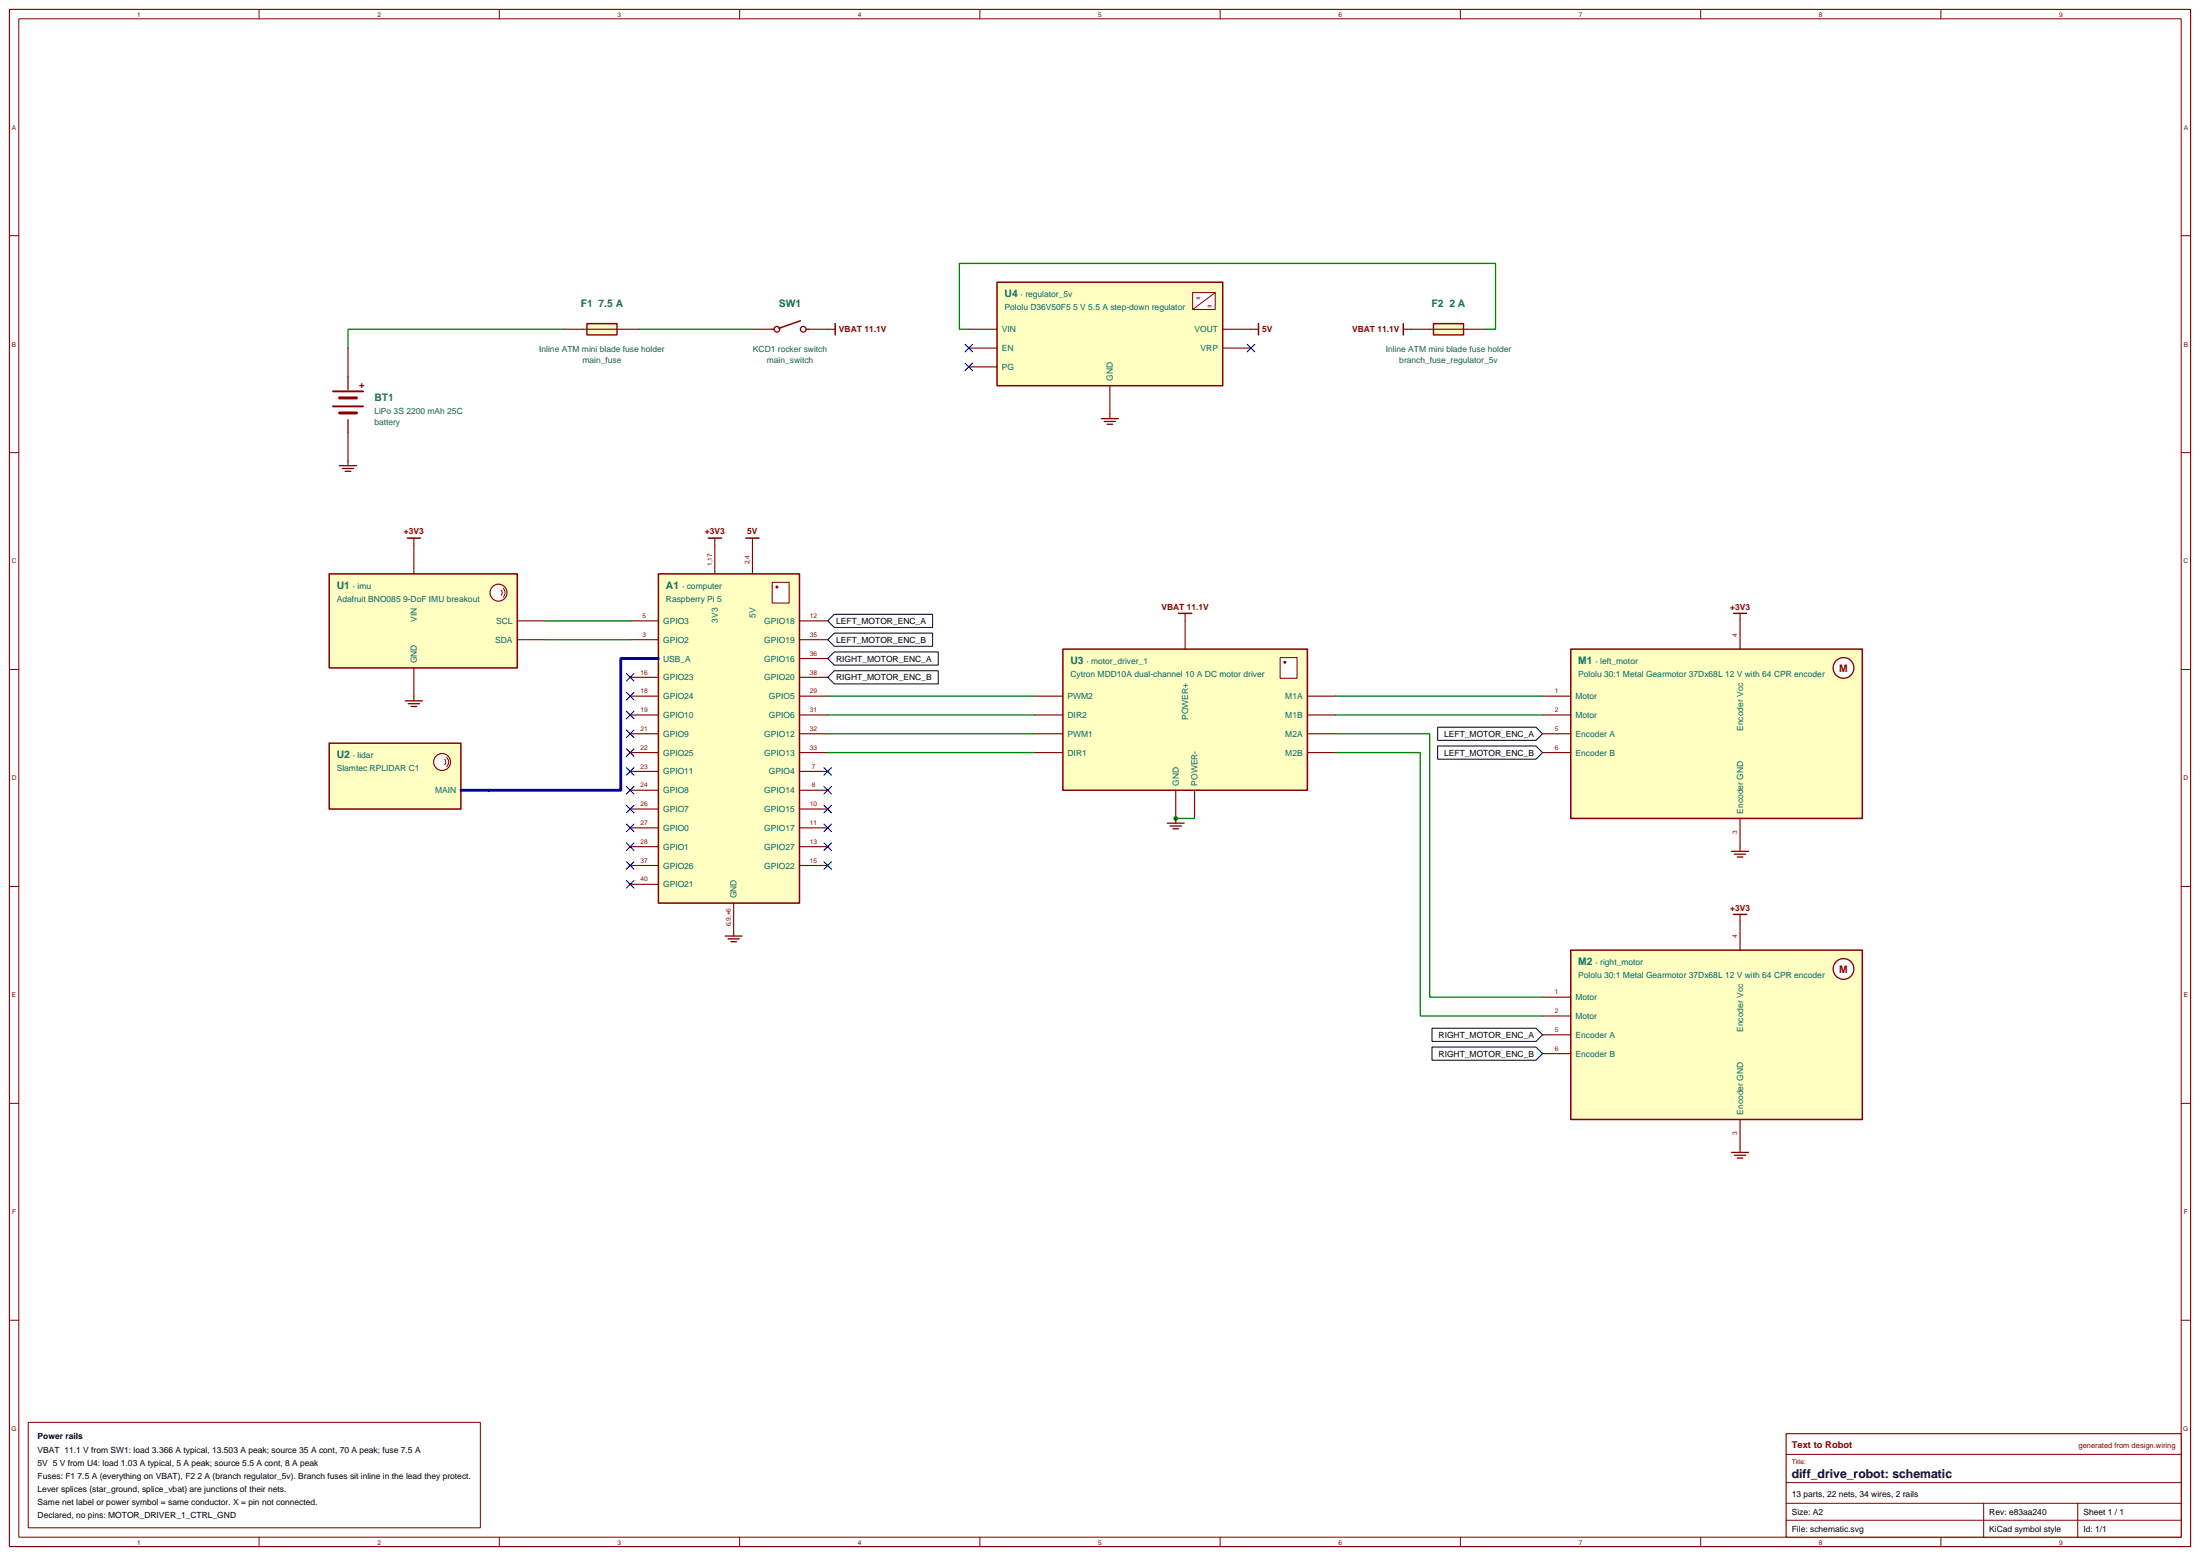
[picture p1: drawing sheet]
<svg xmlns="http://www.w3.org/2000/svg" width="825mm" height="583mm" viewBox="0 0 825 583" stroke-linecap="round" stroke-linejoin="round" font-family="sans-serif">
<path d="M3.5 3.5h818.1v576.5h-818.1z" fill="none" stroke="#850000" stroke-width=".42"/>
<g fill="none" stroke="#850000" stroke-width=".38">
<path d="M7.1 7.1h811v569.3h-811zM97.2 3.5v3.6M187.3 3.5v3.6M277.4 3.5v3.6M367.5 3.5v3.6M457.6 3.5v3.6M547.7 3.5v3.6M637.9 3.5v3.6M728 3.5v3.6M3.5 88.4h3.6M818.1 88.4h3.5M3.5 169.7h3.6"/>
<path d="M818.1 169.7h3.5M3.5 251.1h3.6M818.1 251.1h3.5M3.5 332.4h3.6M818.1 332.4h3.5M3.5 413.8h3.6M818.1 413.8h3.5M3.5 495.1h3.6M818.1 495.1h3.5M97.2 576.4v3.6M187.3 576.4v3.6M277.4 576.4v3.6"/>
<path d="M367.5 576.4v3.6M457.6 576.4v3.6M547.7 576.4v3.6M637.9 576.4v3.6M728 576.4v3.6"/>
</g>
<path d="M589.1 243.4h109.4v63.5h-109.4z" fill="#ffffc2" stroke="#850000" stroke-width=".56"/>
<circle cx="691.4" cy="250.5" r="3.9" fill="#fff" stroke="#850000" stroke-width=".49"/>
<path d="M652.6 232.8v10.6M578.6 261.1h10.5M578.6 268.1h10.5M578.6 275.2h10.5M578.6 282.2h10.5M652.6 306.9v10.6" fill="none" stroke="#850000" stroke-width=".42"/>
<path d="M589.1 356.3h109.4v63.5h-109.4z" fill="#ffffc2" stroke="#850000" stroke-width=".56"/>
<circle cx="691.4" cy="363.4" r="3.9" fill="#fff" stroke="#850000" stroke-width=".49"/>
<path d="M652.6 345.7v10.6M578.6 373.9h10.5M578.6 381h10.5M578.6 388.1h10.5M578.6 395.1h10.5M652.6 419.8v10.6" fill="none" stroke="#850000" stroke-width=".42"/>
<path d="M246.9 215.2h53v123.5h-53z" fill="#ffffc2" stroke="#850000" stroke-width=".56"/>
<path d="M289.6 218.4h6.4v7.7h-6.4z" fill="#fff" stroke="#850000" stroke-width=".39"/>
<circle cx="291.4" cy="220.1" r=".56" fill="#850000"/>
<g fill="none" stroke="#850000" stroke-width=".42">
<path d="M268.1 204.6v10.6M282.2 204.6v10.6M236.4 239.9h10.5M236.4 232.8h10.5M299.9 239.9h10.5M299.9 232.8h10.5M236.4 254h10.5M236.4 246.9h10.5M299.9 254h10.5M299.9 246.9h10.5M236.4 261.1h10.5M236.4 268.1h10.5"/>
<path d="M236.4 275.2h10.5M299.9 261.1h10.5M299.9 268.1h10.5M299.9 275.2h10.5M236.4 289.3h10.5M236.4 296.3h10.5M236.4 282.2h10.5M299.9 289.3h10.5M299.9 296.3h10.5M299.9 282.2h10.5M236.4 303.4h10.5M236.4 310.4h10.5"/>
<path d="M236.4 317.5h10.5M299.9 303.4h10.5M299.9 310.4h10.5M299.9 317.5h10.5M236.4 324.6h10.5M236.4 331.6h10.5M275.2 338.7v10.5M299.9 324.6h10.5"/>
</g>
<path d="M236.4 246.9h10.5" fill="none" stroke="#0000c7" stroke-width="1.1"/>
<path d="M398.6 243.4h91.8v52.9h-91.8z" fill="#ffffc2" stroke="#850000" stroke-width=".56"/>
<path d="M480.1 246.6h6.4v7.8h-6.4z" fill="#fff" stroke="#850000" stroke-width=".39"/>
<circle cx="481.9" cy="248.4" r=".56" fill="#850000"/>
<g fill="none" stroke="#850000" stroke-width=".42">
<path d="M130.5 130.5v10.6M130.5 162.3v10.6M444.5 232.8v10.6M388.1 261.1h10.5M388.1 268.1h10.5M388.1 275.2h10.5M490.4 261.1h10.5M490.4 268.1h10.5M490.4 275.2h10.5M388.1 282.2h10.5M441 296.3v10.6M448 296.3v10.6"/>
<path d="M490.4 282.2h10.5"/>
</g>
<path d="M130.5 141.1v5M130.5 157.3v5" fill="none" stroke="#850000" stroke-width=".49"/>
<path d="M124.9 146.8h11.3M124.9 152.4h11.3" fill="none" stroke="#850000" stroke-width=".71"/>
<path d="M127.4 149.2h6.3M127.4 154.9h6.3" fill="none" stroke="#850000" stroke-width="1.1"/>
<path d="M373.9 105.8h84.7v38.8h-84.7z" fill="#ffffc2" stroke="#850000" stroke-width=".56"/>
<path d="M447.3 109.7h8.5v6.4h-8.5z" fill="#fff" stroke="#850000" stroke-width=".39"/>
<path d="M455.8 109.7l-8.5 6.4" fill="none" stroke="#850000" stroke-width=".38"/>
<path d="M363.4 123.5h10.5M363.4 130.5h10.5M363.4 137.6h10.5M458.6 123.5h10.6M458.6 130.5h10.6M416.3 144.6v10.6" fill="none" stroke="#850000" stroke-width=".42"/>
<path d="M123.5 215.2h70.5v35.3h-70.5z" fill="#ffffc2" stroke="#850000" stroke-width=".56"/>
<circle cx="187" cy="222.3" r="3.2" fill="#fff" stroke="#850000" stroke-width=".42"/>
<path d="M188 221.3l.4 .7-.4 1.2M188.7 220.5l.6 1 .1 1-.7 1.5" fill="none" stroke="#850000" stroke-width=".38"/>
<path d="M155.2 204.6v10.6M194 232.8h10.6M194 239.9h10.6M155.2 250.5v10.6" fill="none" stroke="#850000" stroke-width=".42"/>
<g fill="#fff" stroke="#850000" stroke-width=".49">
<circle cx="291.4" cy="123.5" r="1.06"/>
<circle cx="301.3" cy="123.5" r="1.06"/>
</g>
<path d="M300.2 120.3l-8.1 2.8" fill="none" stroke="#850000" stroke-width=".56"/>
<path d="M289.3 123.5h1M302.3 123.5h1.1" fill="none" stroke="#850000" stroke-width=".49"/>
<path d="M282.2 123.5h7.1M303.4 123.5h7" fill="none" stroke="#850000" stroke-width=".42"/>
<path d="M123.5 278.7h49.4v24.7h-49.4z" fill="#ffffc2" stroke="#850000" stroke-width=".56"/>
<circle cx="165.8" cy="285.8" r="3.2" fill="#fff" stroke="#850000" stroke-width=".42"/>
<path d="M166.8 284.8l.4 1.2-.4 .7M167.5 284l.6 1 .2 1-.8 1.5" fill="none" stroke="#850000" stroke-width=".38"/>
<path d="M172.9 296.3h10.5" fill="none" stroke="#850000" stroke-width=".42"/>
<path d="M172.9 296.3h10.5" fill="none" stroke="#0000c7" stroke-width="1.1"/>
<path d="M220.1 121.4h11.3v4.2h-11.3z" fill="#ffffc2" stroke="#850000" stroke-width=".53"/>
<path d="M211.7 123.5h28.2" fill="none" stroke="#850000" stroke-width=".42"/>
<path d="M537.6 121.4h11.3v4.2h-11.3z" fill="#ffffc2" stroke="#850000" stroke-width=".53"/>
<path d="M529.2 123.5h28.2" fill="none" stroke="#850000" stroke-width=".42"/>
<path d="M441 306.9h7" fill="none" stroke="#008500" stroke-width=".49"/>
<circle cx="441" cy="306.9" r=".92" fill="#008500"/>
<path d="M652.6 230v2.8M652.6 317.5v1.8" fill="none" stroke="#850000" stroke-width=".42"/>
<path d="M649.5 319.3h6.3M650.5 320.3h4.3M651.6 321.4h2.1" fill="none" stroke="#850000" stroke-width=".49"/>
<path d="M650.2 230h4.9" fill="none" stroke="#850000" stroke-width=".56"/>
<g fill="#fff" stroke="#000" stroke-width=".38">
<path d="M539.2 272.7h36.9l2.5 2.5-2.5 2.4h-36.9z"/>
<path d="M539.2 279.8h36.9l2.5 2.4-2.5 2.5h-36.9z"/>
</g>
<path d="M652.6 342.9v2.8M652.6 430.4v1.8" fill="none" stroke="#850000" stroke-width=".42"/>
<path d="M649.5 432.2h6.3M650.5 433.2h4.3M651.6 434.3h2.1" fill="none" stroke="#850000" stroke-width=".49"/>
<path d="M650.2 342.9h4.9" fill="none" stroke="#850000" stroke-width=".56"/>
<g fill="#fff" stroke="#000" stroke-width=".38">
<path d="M537.1 385.6h39l2.5 2.5-2.5 2.4h-39z"/>
<path d="M537.1 392.6h39l2.5 2.5-2.5 2.5h-39z"/>
</g>
<path d="M268.1 201.8v2.8M282.2 201.8v2.8M275.2 349.2v1.8" fill="none" stroke="#850000" stroke-width=".42"/>
<path d="M265.6 201.8h5M279.8 201.8h4.9" fill="none" stroke="#850000" stroke-width=".56"/>
<path d="M272 351h6.3M273 352.1h4.3M274.1 353.1h2.1" fill="none" stroke="#850000" stroke-width=".49"/>
<path d="M309 287.9l2.9 2.8M309 294.9l2.9 2.8M311.9 287.9l-2.9 2.8M311.9 294.9l-2.9 2.8M309 302l2.9 2.8M309 309l2.9 2.9M311.9 302l-2.9 2.8M311.9 309l-2.9 2.9" fill="none" stroke="#0000c7" stroke-width=".42"/>
<path d="M310.4 232.8l2.5-2.4h36.9v4.9h-36.9z" fill="#fff" stroke="#000" stroke-width=".38"/>
<g fill="none" stroke="#0000c7" stroke-width=".42">
<path d="M234.9 252.6l2.9 2.8M234.9 259.6l2.9 2.9M237.8 252.6l-2.9 2.8M237.8 259.6l-2.9 2.9M234.9 266.7l2.9 2.8M234.9 273.8l2.9 2.8M237.8 266.7l-2.9 2.8M237.8 273.8l-2.9 2.8M234.9 280.8l2.9 2.8M234.9 287.9l2.9 2.8M234.9 294.9l2.9 2.8M237.8 280.8l-2.9 2.8"/>
<path d="M237.8 287.9l-2.9 2.8M237.8 294.9l-2.9 2.8M234.9 302l2.9 2.8M234.9 309l2.9 2.9M234.9 316.1l2.9 2.8M237.8 302l-2.9 2.8M237.8 309l-2.9 2.9M237.8 316.1l-2.9 2.8M309 316.1l2.9 2.8M311.9 316.1l-2.9 2.8M309 323.1l2.9 2.9M311.9 323.1l-2.9 2.9"/>
</g>
<g fill="#fff" stroke="#000" stroke-width=".38">
<path d="M310.4 239.9l2.5-2.5h36.9v5h-36.9z"/>
<path d="M310.4 246.9l2.5-2.4h39v4.9h-39z"/>
</g>
<path d="M234.9 323.1l2.9 2.9M237.8 323.1l-2.9 2.9" fill="none" stroke="#0000c7" stroke-width=".42"/>
<path d="M310.4 254l2.5-2.5h39v5h-39z" fill="#fff" stroke="#000" stroke-width=".38"/>
<path d="M361.9 129.1l2.9 2.8M361.9 136.2l2.9 2.8M364.8 129.1l-2.9 2.8M364.8 136.2l-2.9 2.8M467.8 129.1l2.8 2.8M470.6 129.1l-2.8 2.8M234.9 330.2l2.9 2.8M237.8 330.2l-2.9 2.8" fill="none" stroke="#0000c7" stroke-width=".42"/>
<path d="M310.4 123.5h2.9M469.2 123.5h2.8M526.3 123.5h2.9M416.3 155.2v1.8M130.5 172.9v1.7M155.2 201.8v2.8M444.5 230v2.8M155.2 261.1v1.7M441 306.9v1.8" fill="none" stroke="#850000" stroke-width=".42"/>
<path d="M313.3 121.4v4.2M472 121.4v4.2M526.3 121.4v4.2M152.8 201.8h4.9M442 230h5" fill="none" stroke="#850000" stroke-width=".56"/>
<path d="M413.1 157h6.4M414.2 158h4.2M415.2 159.1h2.1M127.4 174.6h6.3M128.4 175.7h4.2M129.5 176.7h2.1M152 262.8h6.4M153.1 263.9h4.2M154.2 264.9h2.1M437.8 308.7h6.3M438.9 309.7h4.2M439.9 310.8h2.1" fill="none" stroke="#850000" stroke-width=".49"/>
<g fill="none" stroke="#008500" stroke-width=".49">
<path d="M211.7 123.5h-81.2v7M239.9 123.5h42.3M363.4 123.5h-3.6v-24.7h201.1v24.7h-3.5M204.6 232.8h31.8M204.6 239.9h31.8M310.4 261.1h77.7M310.4 268.1h77.7M310.4 275.2h77.7M500.9 275.2h35.3v98.7h42.4M500.9 261.1h77.7M500.9 268.1h77.7M310.4 282.2h77.7"/>
<path d="M500.9 282.2h31.8v98.8h45.9"/>
</g>
<path d="M236.4 246.9h-3.6v49.4h-49.4" fill="none" stroke="#0000c7" stroke-width="1.1"/>
<path d="M10.6 533.4h169.6v39.5h-169.6z" fill="#fff" stroke="#850000" stroke-width=".38"/>
<path d="M669.9 537.6h148.2v38.8h-148.2z" fill="#fff" stroke="#850000" stroke-width=".42"/>
<path d="M669.9 545.4h148.2M669.9 556h148.2M669.9 563.7h148.2M669.9 570.1h148.2M744 563.7v12.7M779.3 563.7v12.7" fill="none" stroke="#850000" stroke-width=".38"/>
<text font-size="4.6" x="672" y="554.2">diff_drive_robot: schematic</text>
<g font-size="3.9" fill="#006363">
<text x="376.8" y="111.5">U4</text>
<text x="217.8" y="115">F1 7.5 A</text>
<text x="292.1" y="115">SW1</text>
<text x="536.9" y="115">F2 2 A</text>
<text x="140.4" y="150.3">BT1</text>
<text x="126.3" y="220.8">U1</text>
<text x="249.8" y="220.8">A1</text>
<text x="401.5" y="249.1">U3</text>
<text x="592" y="249.1">M1</text>
<text x="126.3" y="284.3">U2</text>
<text x="592" y="361.9">M2</text>
</g>
<g font-size="3.9" fill="#850000">
<text x="689.8" y="251.9">M</text>
<text x="689.8" y="364.8">M</text>
</g>
<g font-size="3.5" fill="#850000">
<text x="134.8" y="145.3">+</text>
<text x="672" y="542.9">Text to Robot</text>
</g>
<g font-size="3.2" fill="#006363">
<text x="382.8" y="111.5">· regulator_5v</text>
<text x="376.8" y="116.4">Pololu D36V50F5 5 V 5.5 A step-down regulator</text>
<text x="375.7" y="124.6">VIN</text>
<text x="448" y="124.6">VOUT</text>
<text x="202.2" y="131.9">Inline ATM mini blade fuse holder</text>
<text x="282.4" y="131.9">KCD1 rocker switch</text>
<text x="375.7" y="131.7">EN</text>
<text x="450.3" y="131.7">VRP</text>
<text x="519.7" y="131.9">Inline ATM mini blade fuse holder</text>
<text x="218.5" y="136.2">main_fuse</text>
<text x="287.6" y="136.2">main_switch</text>
<text x="524.8" y="136.2">branch_fuse_regulator_5v</text>
<text x="375.7" y="138.7">PG</text>
<text x="417.4" y="142.9" transform="rotate(-90 417.4 142.9)">GND</text>
<text x="140.4" y="155.2">LiPo 3S 2200 mAh 25C</text>
<text x="140.4" y="159.5">battery</text>
<text x="132.3" y="220.8">· imu</text>
<text x="255.8" y="220.8">· computer</text>
<text x="126.3" y="225.8">Adafruit BNO085 9-DoF IMU breakout</text>
<text x="249.8" y="225.8">Raspberry Pi 5</text>
<text x="156.4" y="233.2" transform="rotate(-90 156.4 233.2)">VIN</text>
<text x="186.1" y="234">SCL</text>
<text x="248.7" y="234">GPIO3</text>
<text x="269.2" y="233.5" transform="rotate(-90 269.2 233.5)">3V3</text>
<text x="283.4" y="231.8" transform="rotate(-90 283.4 231.8)">5V</text>
<text x="286.6" y="234">GPIO18</text>
<text x="185.7" y="241">SDA</text>
<text x="248.7" y="241">GPIO2</text>
<text x="286.6" y="241">GPIO19</text>
<text x="156.4" y="248.7" transform="rotate(-90 156.4 248.7)">GND</text>
<text x="248.7" y="248.1">USB_A</text>
<text x="286.6" y="248.1">GPIO16</text>
<text x="407.5" y="249.1">· motor_driver_1</text>
<text x="598.4" y="249.1">· left_motor</text>
<text x="248.7" y="255.1">GPIO23</text>
<text x="286.6" y="255.1">GPIO20</text>
<text x="401.5" y="254">Cytron MDD10A dual-channel 10 A DC motor driver</text>
<text x="592" y="254">Pololu 30:1 Metal Gearmotor 37Dx68L 12 V with 64 CPR encoder</text>
<text x="248.7" y="262.2">GPIO24</text>
<text x="288.4" y="262.2">GPIO5</text>
<text x="400.4" y="262.2">PWM2</text>
<text x="482.1" y="262.2">M1A</text>
<text x="590.9" y="262.2">Motor</text>
<text x="248.7" y="269.2">GPIO10</text>
<text x="288.4" y="269.2">GPIO6</text>
<text x="400.4" y="269.2">DIR2</text>
<text x="445.6" y="270" transform="rotate(-90 445.6 270)">POWER+</text>
<text x="482.1" y="269.2">M1B</text>
<text x="590.9" y="269.2">Motor</text>
<text x="653.8" y="274.1" transform="rotate(-90 653.8 274.1)">Encoder Vcc</text>
<text x="248.7" y="276.3">GPIO9</text>
<text x="286.6" y="276.3">GPIO12</text>
<text x="400.4" y="276.3">PWM1</text>
<text x="482.1" y="276.3">M2A</text>
<text x="590.9" y="276.3">Encoder A</text>
<text x="132.3" y="284.3">· lidar</text>
<text x="248.7" y="283.4">GPIO25</text>
<text x="286.6" y="283.4">GPIO13</text>
<text x="400.4" y="283.4">DIR1</text>
<text x="482.1" y="283.4">M2B</text>
<text x="590.9" y="283.4">Encoder B</text>
<text x="126.3" y="289.3">Slamtec RPLIDAR C1</text>
<text x="248.7" y="290.4">GPIO11</text>
<text x="288.4" y="290.4">GPIO4</text>
<text x="163.2" y="297.5">MAIN</text>
<text x="248.7" y="297.5">GPIO8</text>
<text x="286.6" y="297.5">GPIO14</text>
<text x="442.1" y="294.6" transform="rotate(-90 442.1 294.6)">GND</text>
<text x="449.2" y="294.6" transform="rotate(-90 449.2 294.6)">POWER-</text>
<text x="248.7" y="304.5">GPIO7</text>
<text x="286.6" y="304.5">GPIO15</text>
<text x="653.8" y="305.2" transform="rotate(-90 653.8 305.2)">Encoder GND</text>
<text x="248.7" y="311.6">GPIO0</text>
<text x="286.6" y="311.6">GPIO17</text>
<text x="248.7" y="318.6">GPIO1</text>
<text x="286.6" y="318.6">GPIO27</text>
<text x="248.7" y="325.7">GPIO26</text>
<text x="286.6" y="325.7">GPIO22</text>
<text x="248.7" y="332.7">GPIO21</text>
<text x="276.3" y="336.9" transform="rotate(-90 276.3 336.9)">GND</text>
<text x="598.4" y="361.9">· right_motor</text>
<text x="592" y="366.9">Pololu 30:1 Metal Gearmotor 37Dx68L 12 V with 64 CPR encoder</text>
<text x="590.9" y="375.1">Motor</text>
<text x="590.9" y="382.1">Motor</text>
<text x="590.9" y="389.2">Encoder A</text>
<text x="653.8" y="387" transform="rotate(-90 653.8 387)">Encoder Vcc</text>
<text x="590.9" y="396.2">Encoder B</text>
<text x="653.8" y="418" transform="rotate(-90 653.8 418)">Encoder GND</text>
</g>
<g font-size="3.2" fill="#850000">
<text x="314.7" y="124.6">VBAT 11.1V</text>
<text x="473.4" y="124.6">5V</text>
<text x="507.1" y="124.6">VBAT 11.1V</text>
<text x="151.5" y="200.4">+3V3</text>
<text x="264.4" y="200.4">+3V3</text>
<text x="280.3" y="200.4">5V</text>
<text x="435.6" y="228.6">VBAT 11.1V</text>
<text x="648.9" y="228.6">+3V3</text>
<text x="648.9" y="341.5">+3V3</text>
</g>
<g font-size="3.2">
<text x="313.6" y="234">LEFT_MOTOR_ENC_A</text>
<text x="313.6" y="241">LEFT_MOTOR_ENC_B</text>
<text x="313.6" y="248.1">RIGHT_MOTOR_ENC_A</text>
<text x="313.6" y="255.1">RIGHT_MOTOR_ENC_B</text>
<text x="541.7" y="276.3">LEFT_MOTOR_ENC_A</text>
<text x="541.7" y="283.4">LEFT_MOTOR_ENC_B</text>
<text x="539.6" y="389.2">RIGHT_MOTOR_ENC_A</text>
<text x="539.6" y="396.2">RIGHT_MOTOR_ENC_B</text>
<text x="14.1" y="539.8">Power rails</text>
<text x="14.1" y="544.7">VBAT 11.1 V from SW1: load 3.366 A typical, 13.503 A peak; source 35 A cont, 70 A peak; fuse 7.5 A</text>
<text x="14.1" y="549.6">5V 5 V from U4: load 1.03 A typical, 5 A peak; source 5.5 A cont, 8 A peak</text>
<text x="14.1" y="554.6">Fuses: F1 7.5 A (everything on VBAT), F2 2 A (branch regulator_5v). Branch fuses sit inline in the lead they protect.</text>
<text x="14.1" y="559.5">Lever splices (star_ground, splice_vbat) are junctions of their nets.</text>
<text x="672" y="561.3">13 parts, 22 nets, 34 wires, 2 rails</text>
<text x="14.1" y="564.4">Same net label or power symbol = same conductor. X = pin not connected.</text>
<text x="14.1" y="569.4">Declared, no pins: MOTOR_DRIVER_1_CTRL_GND</text>
<text x="672" y="568">Size: A2</text>
<text x="746.1" y="568">Rev: e83aa240</text>
<text x="781.4" y="568">Sheet 1 / 1</text>
<text x="672" y="574.3">File: schematic.svg</text>
<text x="746.1" y="574.3">KiCad symbol style</text>
<text x="781.4" y="574.3">Id: 1/1</text>
</g>
<g font-size="2.8" fill="#850000">
<text x="448.6" y="112.5">=</text>
<text x="452.8" y="115.4">=</text>
<text x="779.6" y="542.9">generated from design.wiring</text>
</g>
<g font-size="2.5" fill="#850000">
<text x="51.4" y="6.4">1</text>
<text x="141.5" y="6.4">2</text>
<text x="231.7" y="6.4">3</text>
<text x="321.8" y="6.4">4</text>
<text x="411.9" y="6.4">5</text>
<text x="502" y="6.4">6</text>
<text x="592.1" y="6.4">7</text>
<text x="682.2" y="6.4">8</text>
<text x="772.3" y="6.4">9</text>
<text x="4.5" y="48.6">A</text>
<text x="819" y="48.6">A</text>
<text x="4.5" y="129.9">B</text>
<text x="819" y="129.9">B</text>
<text x="4.4" y="211.3">C</text>
<text x="819" y="211.3">C</text>
<text x="4.4" y="292.6">D</text>
<text x="819" y="292.6">D</text>
<text x="4.5" y="374">E</text>
<text x="819" y="374">E</text>
<text x="4.5" y="455.3">F</text>
<text x="819.1" y="455.3">F</text>
<text x="4.3" y="536.6">G</text>
<text x="818.9" y="536.6">G</text>
<text x="672" y="548.9">Title:</text>
<text x="51.4" y="579.3">1</text>
<text x="141.5" y="579.3">2</text>
<text x="231.7" y="579.3">3</text>
<text x="321.8" y="579.3">4</text>
<text x="411.9" y="579.3">5</text>
<text x="502" y="579.3">6</text>
<text x="592.1" y="579.3">7</text>
<text x="682.2" y="579.3">8</text>
<text x="772.3" y="579.3">9</text>
</g>
<g font-size="2.5" fill="#a80000">
<text x="267.1" y="212.3" transform="rotate(-90 267.1 212.3)">1,17</text>
<text x="281.2" y="211.6" transform="rotate(-90 281.2 211.6)">2,4</text>
<text x="241" y="231.8">5</text>
<text x="303.8" y="231.8">12</text>
<text x="241" y="238.8">3</text>
<text x="303.8" y="238.8">35</text>
<text x="651.6" y="238.8" transform="rotate(-90 651.6 238.8)">4</text>
<text x="303.8" y="245.9">36</text>
<text x="240.3" y="252.9">16</text>
<text x="303.8" y="252.9">38</text>
<text x="240.3" y="260">18</text>
<text x="303.8" y="260">29</text>
<text x="583.2" y="260">1</text>
<text x="240.3" y="267.1">19</text>
<text x="303.8" y="267.1">31</text>
<text x="583.2" y="267.1">2</text>
<text x="240.3" y="274.1">21</text>
<text x="303.8" y="274.1">32</text>
<text x="583.2" y="274.1">5</text>
<text x="240.3" y="281.2">22</text>
<text x="303.8" y="281.2">33</text>
<text x="583.2" y="281.2">6</text>
<text x="240.3" y="288.2">23</text>
<text x="304.5" y="288.2">7</text>
<text x="240.3" y="295.3">24</text>
<text x="304.5" y="295.3">8</text>
<text x="240.3" y="302.3">26</text>
<text x="303.8" y="302.3">10</text>
<text x="240.3" y="309.4">27</text>
<text x="303.8" y="309.4">11</text>
<text x="240.3" y="316.4">28</text>
<text x="303.8" y="316.4">13</text>
<text x="651.6" y="312.9" transform="rotate(-90 651.6 312.9)">3</text>
<text x="240.3" y="323.5">37</text>
<text x="303.8" y="323.5">15</text>
<text x="240.3" y="330.6">40</text>
<text x="274.1" y="347.4" transform="rotate(-90 274.1 347.4)">6,9,+6</text>
<text x="651.6" y="351.7" transform="rotate(-90 651.6 351.7)">4</text>
<text x="583.2" y="372.9">1</text>
<text x="583.2" y="379.9">2</text>
<text x="583.2" y="387">5</text>
<text x="583.2" y="394.1">6</text>
<text x="651.6" y="425.8" transform="rotate(-90 651.6 425.8)">3</text>
</g>
</svg>
